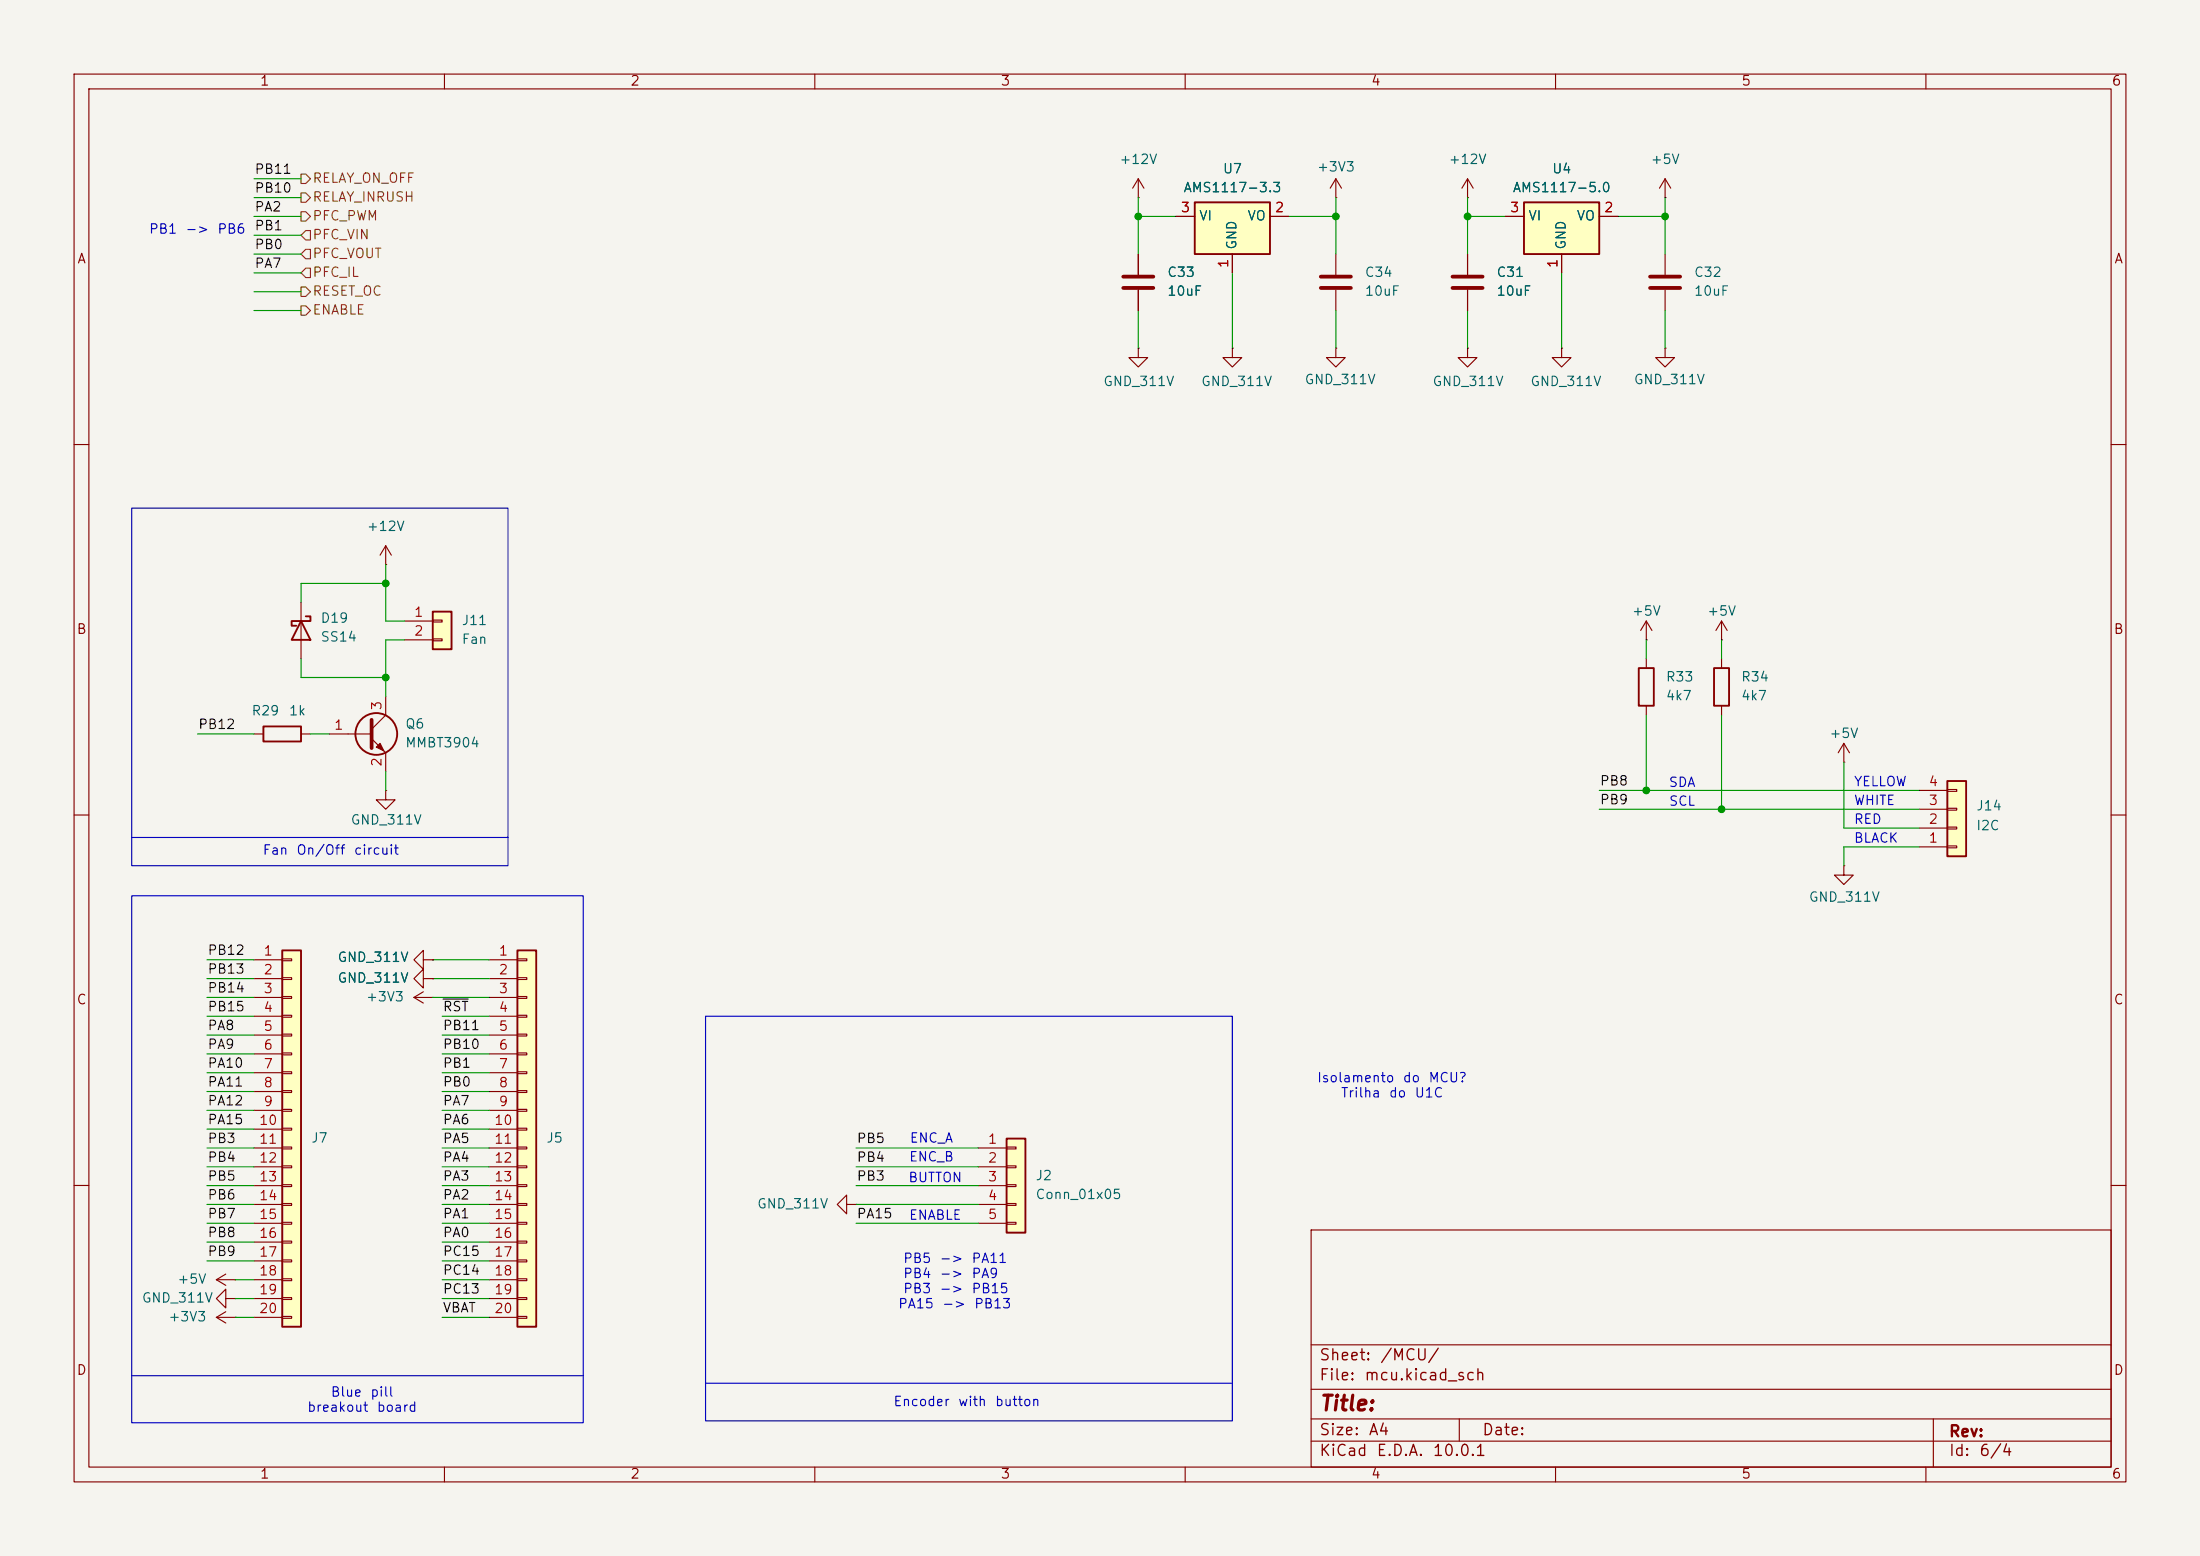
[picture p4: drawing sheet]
<svg xmlns="http://www.w3.org/2000/svg" width="297mm" height="210mm" viewBox="0 0 297 210" stroke-linecap="round" stroke-linejoin="round" font-family="sans-serif">
<path d="M0 0h297v210h-297z" fill="#f5f4ef" stroke="#f5f4ef" stroke-width=".14"/>
<g fill="none" stroke="#840000" stroke-width=".15">
<path d="M10 10h277v190h-277zM12 12h273v186h-273zM60 10v2M110 10v2M160 10v2M210 10v2M260 10v2M198.1 26.7h.1M198.1 24.1l-.7 1.3M198.1 24.1l.8 1.3M198.1 24.1v2.6M224.8 26.7h.1"/>
<path d="M224.8 24.1l-.8 1.3M224.8 24.1l.8 1.3M224.8 24.1v2.6M224.8 34.3v2.8M224.8 39.1v2.8M166.4 47v1.3h1.2l-1.2 1.2-1.3-1.2h1.3M166.4 47h.1M10 60h2M285 60h2M10 110h2M248.9 116.8v1.3h1.3l-1.3 1.3-1.3-1.3h1.3M248.9 116.8h.1"/>
<path d="M285 110h2M10 160h2M177 166h108v32h-108zM285 160h2M60 198v2M110 198v2M160 198v2M177 194.5h108M177 191.5h108M177 187.5h108M177 181.5h108M197 191.5v3"/>
<path d="M210 198v2M260 198v2M261 191.5v6.5"/>
</g>
<path d="M222.8 37.3h4M222.8 38.9h4" fill="none" stroke="#840000" stroke-width=".51"/>
<path d="M205.7 27.3h10.2v7h-10.2z" fill="#ffffc2"/>
<path d="M205.7 27.3h10.2v7h-10.2z" fill="none" stroke="#840000" stroke-width=".25"/>
<path d="M203.2 29.2h2.5M210.8 34.3v2.5M215.9 29.2h2.5M180.3 47v1.3h1.3l-1.3 1.2-1.2-1.2h1.2M180.3 47h.1" fill="none" stroke="#840000" stroke-width=".15"/>
<path d="M58.4 82.6h2.6v5h-2.6z" fill="#ffffc2"/>
<path d="M58.4 82.6h2.6v5h-2.6zM231.4 90.2h2v5.1h-2z" fill="none" stroke="#840000" stroke-width=".25"/>
<path d="M180.3 26.7h.1M180.3 24.1l-.7 1.3M180.3 24.1l.8 1.3M180.3 24.1v2.6M54.6 83.8h3.8M54.6 86.4h3.8M58.4 83.7h1.3v.2h-1.3zM58.4 86.2h1.3v.3h-1.3zM232.4 88.9v1.3M232.4 95.3v1.2" fill="none" stroke="#840000" stroke-width=".15"/>
<path d="M161.3 27.3h10.1v7h-10.1z" fill="#ffffc2"/>
<path d="M161.3 27.3h10.1v7h-10.1zM35.6 98h5v2.1h-5zM40.6 83.8l1.3 2.6h-2.5zM41.3 83.2h.6v.6h-2.5v.7h.6M221.2 90.2h2.1v5.1h-2.1z" fill="none" stroke="#840000" stroke-width=".25"/>
<g fill="none" stroke="#840000" stroke-width=".15">
<path d="M153.7 26.7h.1M153.7 24.1v2.6M153.7 34.3v2.8M153.7 39.1v2.8M153.7 24.1l-.8 1.3M153.7 24.1l.7 1.3M158.7 29.2h2.6M166.4 34.3v2.5M171.4 29.2h2.6M153.7 47v1.3h1.2l-1.2 1.2-1.3-1.2h1.3M153.7 47h.1M52.1 76.2h.1"/>
<path d="M52.1 73.7l-.8 1.2M52.1 73.7l.7 1.2M52.1 73.7v2.5M34.3 99.1h1.3M40.6 99.1h1.3M40.6 81.3v7.6M222.2 86.4h.1M222.2 83.8l.8 1.3M222.2 83.8l-.7 1.3M222.2 83.8v2.6M222.2 88.9v1.3M222.2 95.3v1.2"/>
<path d="M248.9 102.9h.1M248.9 100.3l.8 1.3M248.9 100.3l-.7 1.3M248.9 100.3v2.6"/>
</g>
<path d="M151.6 37.3h4.1M151.6 38.9h4.1" fill="none" stroke="#840000" stroke-width=".51"/>
<path d="M262.9 105.4h2.5v10.2h-2.5z" fill="#ffffc2"/>
<path d="M262.9 105.4h2.5v10.2h-2.5z" fill="none" stroke="#840000" stroke-width=".25"/>
<g fill="none" stroke="#840000" stroke-width=".15">
<path d="M198.1 34.3v2.8M198.1 39.1v2.8M198.1 47v1.3h1.3l-1.3 1.2-1.3-1.2h1.3M198.1 47h.1M210.8 47v1.3h1.3l-1.3 1.2-1.3-1.2h1.3M210.8 47h.1M224.8 47v1.3h1.3l-1.3 1.2-1.3-1.2h1.3M224.8 47h.1M232.4 86.4h.1M232.4 83.8l.8 1.3M232.4 83.8l-.8 1.3M232.4 83.8v2.6"/>
<path d="M259.1 114.3h3.8M259.1 111.8h3.8M259.1 109.2h3.8M259.1 106.7h3.8M262.9 114.2h1.3v.2h-1.3zM262.9 111.6h1.3v.3h-1.3zM262.9 109.1h1.3v.2h-1.3zM262.9 106.6h1.3v.2h-1.3zM57.1 132.1v-1.3l-1.2 1.3 1.2 1.3v-1.3h1.3M58.4 132.1h.1M114.3 162.6v-1.3l-1.3 1.3 1.3 1.2v-1.2h1.3M115.6 162.6h.1"/>
</g>
<path d="M196.1 37.3h4.1M196.1 38.9h4.1" fill="none" stroke="#840000" stroke-width=".51"/>
<path d="M135.9 153.7h2.5v12.7h-2.5z" fill="#ffffc2"/>
<path d="M135.9 153.7h2.5v12.7h-2.5z" fill="none" stroke="#840000" stroke-width=".25"/>
<path d="M180.3 34.3v2.8M180.3 39.1v2.8M132.1 154.9h3.8M132.1 157.5h3.8M135.9 154.8h1.3v.3h-1.3zM135.9 157.4h1.3v.2h-1.3zM135.9 159.9h1.3v.2h-1.3zM132.1 160h3.8M132.1 162.6h3.8M132.1 165.1h3.8M135.9 162.4h1.3v.3h-1.3zM135.9 165h1.3v.2h-1.3z" fill="none" stroke="#840000" stroke-width=".15"/>
<path d="M178.3 37.3h4.1M178.3 38.9h4.1" fill="none" stroke="#840000" stroke-width=".51"/>
<path d="M69.8 128.3h2.6v50.8h-2.6z" fill="#ffffc2"/>
<path d="M69.8 128.3h2.6v50.8h-2.6z" fill="none" stroke="#840000" stroke-width=".25"/>
<g fill="none" stroke="#840000" stroke-width=".15">
<path d="M66 129.5h3.8M66 132.1h3.8M66 134.6h3.8M66 137.2h3.8M66 139.7h3.8M69.8 129.4h1.3v.3h-1.3zM69.8 132h1.3v.2h-1.3zM69.8 134.5h1.3v.2h-1.3zM69.8 137h1.3v.3h-1.3zM69.8 139.6h1.3v.2h-1.3zM66 142.2h3.8M66 144.8h3.8"/>
<path d="M66 147.3h3.8M66 149.9h3.8M66 152.4h3.8M66 154.9h3.8M66 157.5h3.8M69.8 142.1h1.3v.3h-1.3zM69.8 144.7h1.3v.2h-1.3zM69.8 147.2h1.3v.2h-1.3zM69.8 149.7h1.3v.3h-1.3zM69.8 152.3h1.3v.2h-1.3zM69.8 154.8h1.3v.3h-1.3zM69.8 157.4h1.3v.2h-1.3z"/>
<path d="M69.8 159.9h1.3v.2h-1.3zM29.2 177.8h2.5M29.2 177.8l1.3 .8M30.5 175.3v-1.3l-1.3 1.3 1.3 1.2v-1.2h1.2M30.5 177l-1.3 .8M31.7 175.3h.1M31.7 177.8h.1M66 160h3.8M66 162.6h3.8M66 165.1h3.8M66 167.6h3.8M66 170.2h3.8"/>
<path d="M66 172.7h3.8M66 175.3h3.8M66 177.8h3.8M69.8 162.4h1.3v.3h-1.3zM69.8 165h1.3v.2h-1.3zM69.8 167.5h1.3v.3h-1.3zM69.8 170.1h1.3v.2h-1.3zM69.8 172.6h1.3v.2h-1.3zM69.8 175.1h1.3v.3h-1.3zM69.8 177.7h1.3v.2h-1.3z"/>
</g>
<path d="M38.1 128.3h2.5v50.8h-2.5z" fill="#ffffc2"/>
<g fill="none" stroke="#840000" stroke-width=".25">
<path d="M38.1 128.3h2.5v50.8h-2.5z"/>
<circle cx="50.8" cy="99.1" r="2.82"/>
</g>
<g fill="none" stroke="#840000" stroke-width=".15">
<path d="M153.7 34.3v2.8M153.7 39.1v2.8M158.7 29.2h2.6M166.4 34.3v2.5M171.4 29.2h2.6M198.1 34.3v2.8M198.1 39.1v2.8M203.2 29.2h2.5M210.8 34.3v2.5M215.9 29.2h2.5M44.4 99.1h5.8M50.2 99.7l1.9 1.9v2.5"/>
<path d="M52.1 94v2.5l-1.9 1.9M52.1 106.7v1.3h1.2l-1.2 1.2-1.3-1.2h1.3M52.1 106.7h.1M34.3 129.5h3.8M34.3 132.1h3.8M34.3 134.6h3.8M34.3 137.2h3.8M34.3 139.7h3.8M38.1 129.4h1.3v.3h-1.3zM38.1 132h1.3v.2h-1.3zM38.1 134.5h1.3v.2h-1.3zM38.1 137h1.3v.3h-1.3z"/>
<path d="M38.1 139.6h1.3v.2h-1.3zM55.9 134.6h2.5M55.9 134.6l1.2 .8M57.1 129.5v-1.2l-1.2 1.2 1.2 1.3v-1.3h1.3M57.1 133.9l-1.2 .7M58.4 129.5h.1M58.4 134.6h.1M58.4 132.1h.1M34.3 142.2h3.8M34.3 144.8h3.8M34.3 147.3h3.8M34.3 149.9h3.8"/>
<path d="M34.3 152.4h3.8M34.3 154.9h3.8M34.3 157.5h3.8M38.1 142.1h1.3v.3h-1.3zM38.1 144.7h1.3v.2h-1.3zM38.1 147.2h1.3v.2h-1.3zM38.1 149.7h1.3v.3h-1.3zM38.1 152.3h1.3v.2h-1.3zM38.1 154.8h1.3v.3h-1.3zM38.1 157.4h1.3v.2h-1.3zM38.1 159.9h1.3v.2h-1.3zM29.2 172.7h2.5"/>
<path d="M29.2 172.7l1.3 .8M30.5 172l-1.3 .7M31.7 172.7h.1M34.3 160h3.8M34.3 162.6h3.8M34.3 165.1h3.8M34.3 167.6h3.8M34.3 170.2h3.8M34.3 172.7h3.8M34.3 175.3h3.8M34.3 177.8h3.8M38.1 162.4h1.3v.3h-1.3z"/>
<path d="M38.1 165h1.3v.2h-1.3zM38.1 167.5h1.3v.3h-1.3zM38.1 170.1h1.3v.2h-1.3zM38.1 172.6h1.3v.2h-1.3zM38.1 175.1h1.3v.3h-1.3zM38.1 177.7h1.3v.2h-1.3z"/>
</g>
<path d="M50.2 97.2v3.8" fill="none" stroke="#840000" stroke-width=".51"/>
<path d="M50.8 100.8l.5-.5 .5 1z" fill="#840000" stroke="#840000" stroke-width=".15"/>
<path d="M40.6 28.6h.7l.6 .6-.6 .6h-.7zM40.6 23.5h.7l.6 .6-.6 .7h-.7zM40.6 26h.7l.6 .7-.6 .6h-.7zM40.6 38.7h.7l.6 .7-.6 .6h-.7zM41.3 36.2h.6v1.3h-.6l-.7-.7zM41.3 31.1h.6v1.3h-.6l-.7-.6zM41.3 33.7h.6v1.2h-.6l-.7-.6zM40.6 41.3h.7l.6 .6-.6 .6h-.7z" fill="none" stroke="#725600" stroke-width=".15"/>
<path d="M59.8 134.8h3.4" fill="none" stroke="#0f0f0f" stroke-width=".15"/>
<path d="M17.8 68.6h50.8v48.2h-50.8zM17.8 113h50.8M17.8 120.9h60.9v71.1h-60.9zM95.2 137.2h71.2v54.6h-71.2zM17.8 185.7h60.9M95.2 186.7h71.2" fill="none" stroke="#0000c2" stroke-width=".15"/>
<g fill="none" stroke="#009600" stroke-width=".15">
<path d="M34.3 29.2h6.3M34.3 34.3h6.3M34.3 36.8h6.3M34.3 39.4h6.3M34.3 26.7h6.3M34.3 24.1h6.3M34.3 31.8h6.3M153.7 29.2h5M153.7 26.7v7.6M166.4 36.8v10.2M174 29.2h6.3M180.3 26.7v7.6"/>
<path d="M198.1 29.2h5.1M198.1 26.7v7.6M210.8 36.8v10.2M218.4 29.2h6.4M224.8 26.7v7.6M34.3 41.9h6.3M153.7 41.9v5.1M180.3 41.9v5.1M198.1 41.9v5.1M224.8 41.9v5.1M52.1 78.7h-11.5v2.6M52.1 76.2v7.6h2.5"/>
<path d="M26.7 99.1h7.6M40.6 88.9v2.5h11.5M41.9 99.1h2.5M54.6 86.4h-2.5v7.6M222.2 86.4v2.5M222.2 96.5v10.2M232.4 86.4v2.5M232.4 96.5v12.7M52.1 104.1v2.6M215.9 106.7h43.2M215.9 109.2h43.2M248.9 102.9v8.9h10.2"/>
<path d="M259.1 114.3h-10.2v2.5M27.9 132.1h6.4M27.9 134.6h6.4M27.9 129.5h6.4M27.9 137.2h6.4M27.9 139.7h6.4M58.4 132.1h7.6M58.4 134.6h7.6M58.4 129.5h7.6M59.7 137.2h6.3M59.7 139.7h6.3M27.9 154.9h6.4"/>
<path d="M27.9 152.4h6.4M27.9 147.3h6.4M27.9 149.9h6.4M27.9 144.8h6.4M27.9 142.2h6.4M27.9 157.5h6.4M59.7 154.9h6.3M59.7 152.4h6.3M59.7 147.3h6.3M59.7 149.9h6.3M59.7 144.8h6.3M59.7 142.2h6.3"/>
<path d="M59.7 157.5h6.3M115.6 154.9h16.5M115.6 157.5h16.5M27.9 167.6h6.4M27.9 160h6.4M27.9 162.6h6.4M27.9 170.2h6.4M27.9 165.1h6.4M31.7 172.7h2.6M31.7 175.3h2.6M31.7 177.8h2.6M59.7 167.6h6.3"/>
<path d="M59.7 160h6.3M59.7 162.6h6.3M59.7 170.2h6.3M59.7 165.1h6.3M59.7 172.7h6.3M59.7 175.3h6.3M59.7 177.8h6.3M115.6 160h16.5M115.6 162.6h16.5M115.6 165.1h16.5"/>
</g>
<g fill="#009600" stroke="#009600" stroke-width=".14">
<circle cx="232.4" cy="109.2" r=".46"/>
<circle cx="222.2" cy="106.7" r=".46"/>
<circle cx="52.1" cy="78.7" r=".46"/>
<circle cx="224.8" cy="29.2" r=".46"/>
<circle cx="180.3" cy="29.2" r=".46"/>
<circle cx="153.7" cy="29.2" r=".46"/>
<circle cx="198.1" cy="29.2" r=".46"/>
<circle cx="52.1" cy="91.4" r=".46"/>
</g>
<text font-size="2" fill="#840000" x="178" y="190.9">Title:</text>
<g font-size="1.5" fill="#840000">
<text x="178" y="184">Sheet:</text>
<text x="186.2" y="184">/MCU/</text>
<text x="178" y="186.7">File:</text>
<text x="184.1" y="186.7">mcu.kicad_sch</text>
<text x="178" y="196.9">KiCad</text>
<text x="178" y="194.1">Size:</text>
<text x="184.7" y="194.1">A4</text>
<text x="185.7" y="196.9">E.D.A.</text>
<text x="193.3" y="196.9">10.0.1</text>
<text x="200" y="194.1">Date:</text>
<text x="263" y="194.3">Rev:</text>
<text x="263" y="196.9">Id:</text>
<text x="267.1" y="196.9">6/4</text>
</g>
<g font-size="1.3" fill="#840000">
<text x="35" y="11.9">1</text>
<text x="85" y="11.9">2</text>
<text x="135" y="11.9">3</text>
<text x="185" y="11.9">4</text>
<text x="235" y="11.9">5</text>
<text x="285" y="11.9">6</text>
<text x="10.3" y="35.9">A</text>
<text x="285.3" y="35.9">A</text>
<text x="10.3" y="85.9">B</text>
<text x="285.3" y="85.9">B</text>
<text x="10.3" y="135.9">C</text>
<text x="285.3" y="135.9">C</text>
<text x="10.3" y="185.9">D</text>
<text x="285.3" y="185.9">D</text>
<text x="35" y="199.9">1</text>
<text x="85" y="199.9">2</text>
<text x="135" y="199.9">3</text>
<text x="185" y="199.9">4</text>
<text x="235" y="199.9">5</text>
<text x="285" y="199.9">6</text>
</g>
<g font-size="1.3" fill="#0f0f0f">
<text x="34.3" y="23.8">PB11</text>
<text x="34.3" y="28.9">PA2</text>
<text x="34.3" y="26.3">PB10</text>
<text x="34.3" y="33.9">PB0</text>
<text x="34.3" y="31.4">PB1</text>
<text x="34.3" y="36.5">PA7</text>
<text x="26.7" y="98.7">PB12</text>
<text x="215.9" y="106.3">PB8</text>
<text x="215.9" y="108.9">PB9</text>
<text x="27.9" y="131.7">PB13</text>
<text x="27.9" y="129.2">PB12</text>
<text x="27.9" y="136.8">PB15</text>
<text x="27.9" y="134.3">PB14</text>
<text x="59.7" y="136.8">RST</text>
<text x="27.9" y="141.9">PA9</text>
<text x="27.9" y="139.4">PA8</text>
<text x="59.7" y="139.4">PB11</text>
<text x="59.7" y="141.9">PB10</text>
<text x="27.9" y="144.4">PA10</text>
<text x="27.9" y="147">PA11</text>
<text x="27.9" y="149.5">PA12</text>
<text x="59.7" y="149.5">PA7</text>
<text x="59.7" y="147">PB0</text>
<text x="59.7" y="144.4">PB1</text>
<text x="27.9" y="152.1">PA15</text>
<text x="27.9" y="154.6">PB3</text>
<text x="59.7" y="154.6">PA5</text>
<text x="59.7" y="152.1">PA6</text>
<text x="115.6" y="154.6">PB5</text>
<text x="27.9" y="157.1">PB4</text>
<text x="27.9" y="159.7">PB5</text>
<text x="59.7" y="157.1">PA4</text>
<text x="59.7" y="159.7">PA3</text>
<text x="115.6" y="159.7">PB3</text>
<text x="115.6" y="157.1">PB4</text>
<text x="27.9" y="162.2">PB6</text>
<text x="27.9" y="167.3">PB8</text>
<text x="27.9" y="164.8">PB7</text>
<text x="59.7" y="162.2">PA2</text>
<text x="59.7" y="167.3">PA0</text>
<text x="59.7" y="164.8">PA1</text>
<text x="115.6" y="164.8">PA15</text>
<text x="27.9" y="169.8">PB9</text>
<text x="59.7" y="172.4">PC14</text>
<text x="59.7" y="169.8">PC15</text>
<text x="59.7" y="177.5">VBAT</text>
<text x="59.7" y="174.9">PC13</text>
</g>
<g font-size="1.3" fill="#006464">
<text x="151" y="22.5">+12V</text>
<text x="165" y="23.7">U7</text>
<text x="177.7" y="23.5">+3V3</text>
<text x="195.5" y="22.5">+12V</text>
<text x="209.4" y="23.7">U4</text>
<text x="222.8" y="22.5">+5V</text>
<text x="159.7" y="26.3">AMS1117-3.3</text>
<text x="204.1" y="26.3">AMS1117-5.0</text>
<text x="161.8" y="30.1">VI</text>
<text x="167.2" y="33.8" transform="rotate(-90 167.2 33.8)">GND</text>
<text x="168.3" y="30.1">VO</text>
<text x="206.2" y="30.1">VI</text>
<text x="211.7" y="33.8" transform="rotate(-90 211.7 33.8)">GND</text>
<text x="212.8" y="30.1">VO</text>
<text x="157.5" y="37.7">C33</text>
<text x="157.5" y="40.2">10uF</text>
<text x="184.2" y="37.7">C34</text>
<text x="184.2" y="40.2">10uF</text>
<text x="201.9" y="37.7">C31</text>
<text x="201.9" y="40.2">10uF</text>
<text x="228.6" y="37.7">C32</text>
<text x="228.6" y="40.2">10uF</text>
<text x="148.9" y="52.4">GND_311V</text>
<text x="162.1" y="52.4">GND_311V</text>
<text x="176" y="52.2">GND_311V</text>
<text x="193.3" y="52.4">GND_311V</text>
<text x="206.5" y="52.4">GND_311V</text>
<text x="220.5" y="52.2">GND_311V</text>
<text x="49.4" y="72">+12V</text>
<text x="220.2" y="83.4">+5V</text>
<text x="230.4" y="83.4">+5V</text>
<text x="43.2" y="84.4">D19</text>
<text x="43.2" y="86.9">SS14</text>
<text x="62.2" y="84.7">J11</text>
<text x="62.2" y="87.2">Fan</text>
<text x="224.8" y="94.8">4k7</text>
<text x="224.8" y="92.3">R33</text>
<text x="235" y="94.8">4k7</text>
<text x="235" y="92.3">R34</text>
<text x="33.9" y="96.9">R29</text>
<text x="38.9" y="96.9">1k</text>
<text x="54.6" y="98.7">Q6</text>
<text x="54.6" y="101.2">MMBT3904</text>
<text x="246.9" y="99.9">+5V</text>
<text x="47.3" y="111.6">GND_311V</text>
<text x="266.7" y="112.4">I2C</text>
<text x="266.7" y="109.7">J14</text>
<text x="244.1" y="122">GND_311V</text>
<text x="45.5" y="130.1">GND_311V</text>
<text x="45.5" y="132.9">GND_311V</text>
<text x="49.3" y="135.5">+3V3</text>
<text x="41.9" y="154.5">J7</text>
<text x="73.7" y="154.5">J5</text>
<text x="139.7" y="159.6">J2</text>
<text x="102.1" y="163.4">GND_311V</text>
<text x="139.7" y="162.2">Conn_01x05</text>
<text x="23.9" y="173.6">+5V</text>
<text x="19.1" y="176.1">GND_311V</text>
<text x="22.6" y="178.7">+3V3</text>
</g>
<g font-size="1.3" fill="#725600">
<text x="42.1" y="25">RELAY_ON_OFF</text>
<text x="42.1" y="27.5">RELAY_INRUSH</text>
<text x="42.1" y="32.6">PFC_VIN</text>
<text x="42.1" y="30.1">PFC_PWM</text>
<text x="42.1" y="35.2">PFC_VOUT</text>
<text x="42.1" y="37.7">PFC_IL</text>
<text x="42.1" y="40.2">RESET_OC</text>
<text x="42.1" y="42.8">ENABLE</text>
</g>
<g font-size="1.3" fill="#a90000">
<text x="159.3" y="29">3</text>
<text x="172" y="29">2</text>
<text x="203.8" y="29">3</text>
<text x="216.5" y="29">2</text>
<text x="166.1" y="36.3" transform="rotate(-90 166.1 36.3)">1</text>
<text x="210.6" y="36.3" transform="rotate(-90 210.6 36.3)">1</text>
<text x="55.8" y="83.6">1</text>
<text x="55.8" y="86.1">2</text>
<text x="51.8" y="96" transform="rotate(-90 51.8 96)">3</text>
<text x="45" y="98.8">1</text>
<text x="51.8" y="103.6" transform="rotate(-90 51.8 103.6)">2</text>
<text x="260.3" y="106.4">4</text>
<text x="260.3" y="111.5">2</text>
<text x="260.3" y="109">3</text>
<text x="260.3" y="114">1</text>
<text x="35.5" y="129.3">1</text>
<text x="35.5" y="131.8">2</text>
<text x="67.2" y="129.3">1</text>
<text x="67.2" y="131.8">2</text>
<text x="35.5" y="134.4">3</text>
<text x="35.5" y="136.9">4</text>
<text x="67.2" y="134.4">3</text>
<text x="67.2" y="136.9">4</text>
<text x="35.5" y="139.4">5</text>
<text x="35.5" y="142">6</text>
<text x="67.2" y="139.4">5</text>
<text x="67.2" y="142">6</text>
<text x="35.5" y="144.5">7</text>
<text x="35.5" y="147.1">8</text>
<text x="35.5" y="149.6">9</text>
<text x="67.2" y="144.5">7</text>
<text x="67.2" y="147.1">8</text>
<text x="67.2" y="149.6">9</text>
<text x="34.9" y="152.1">10</text>
<text x="34.9" y="154.7">11</text>
<text x="66.6" y="152.1">10</text>
<text x="66.6" y="154.7">11</text>
<text x="133.3" y="154.7">1</text>
<text x="34.9" y="157.2">12</text>
<text x="34.9" y="159.8">13</text>
<text x="66.6" y="157.2">12</text>
<text x="66.6" y="159.8">13</text>
<text x="133.3" y="157.2">2</text>
<text x="133.3" y="159.8">3</text>
<text x="34.9" y="162.3">14</text>
<text x="34.9" y="164.8">15</text>
<text x="34.9" y="167.4">16</text>
<text x="66.6" y="162.3">14</text>
<text x="66.6" y="164.8">15</text>
<text x="66.6" y="167.4">16</text>
<text x="133.3" y="162.3">4</text>
<text x="133.3" y="164.8">5</text>
<text x="34.9" y="169.9">17</text>
<text x="34.9" y="172.5">18</text>
<text x="66.6" y="169.9">17</text>
<text x="66.6" y="172.5">18</text>
<text x="34.9" y="175">19</text>
<text x="34.9" y="177.5">20</text>
<text x="66.6" y="175">19</text>
<text x="66.6" y="177.5">20</text>
</g>
<g font-size="1.3" fill="#0000c2">
<text x="20" y="31.9">PB1</text>
<text x="24.9" y="31.9">-&gt;</text>
<text x="29.3" y="31.9">PB6</text>
<text x="225.2" y="106.5">SDA</text>
<text x="250.2" y="106.4">YELLOW</text>
<text x="225.2" y="109.1">SCL</text>
<text x="250.2" y="109">WHITE</text>
<text x="250.2" y="111.5">RED</text>
<text x="35.4" y="115.7">Fan</text>
<text x="39.9" y="115.7">On/Off</text>
<text x="47.7" y="115.7">circuit</text>
<text x="250.2" y="114.1">BLACK</text>
<text x="177.7" y="146.4">Isolamento</text>
<text x="180.9" y="148.4">Trilha</text>
<text x="187.4" y="148.4">do</text>
<text x="189.3" y="146.4">do</text>
<text x="190.9" y="148.4">U1C</text>
<text x="192.8" y="146.4">MCU?</text>
<text x="122.7" y="154.5">ENC_A</text>
<text x="122.5" y="159.9">BUTTON</text>
<text x="122.6" y="157.1">ENC_B</text>
<text x="122.6" y="165">ENABLE</text>
<text x="121.8" y="170.8">PB5</text>
<text x="121.8" y="172.8">PB4</text>
<text x="126.8" y="170.8">-&gt;</text>
<text x="126.8" y="172.8">-&gt;</text>
<text x="131.1" y="170.8">PA11</text>
<text x="131.1" y="172.8">PA9</text>
<text x="121.2" y="176.9">PA15</text>
<text x="121.8" y="174.9">PB3</text>
<text x="126.8" y="174.9">-&gt;</text>
<text x="127.1" y="176.9">-&gt;</text>
<text x="131.1" y="174.9">PB15</text>
<text x="131.4" y="176.9">PB13</text>
<text x="41.4" y="190.9">breakout</text>
<text x="44.6" y="188.8">Blue</text>
<text x="49.9" y="188.8">pill</text>
<text x="50.8" y="190.9">board</text>
<text x="120.5" y="190.1">Encoder</text>
<text x="129.3" y="190.1">with</text>
<text x="134.2" y="190.1">button</text>
</g>
</svg>
